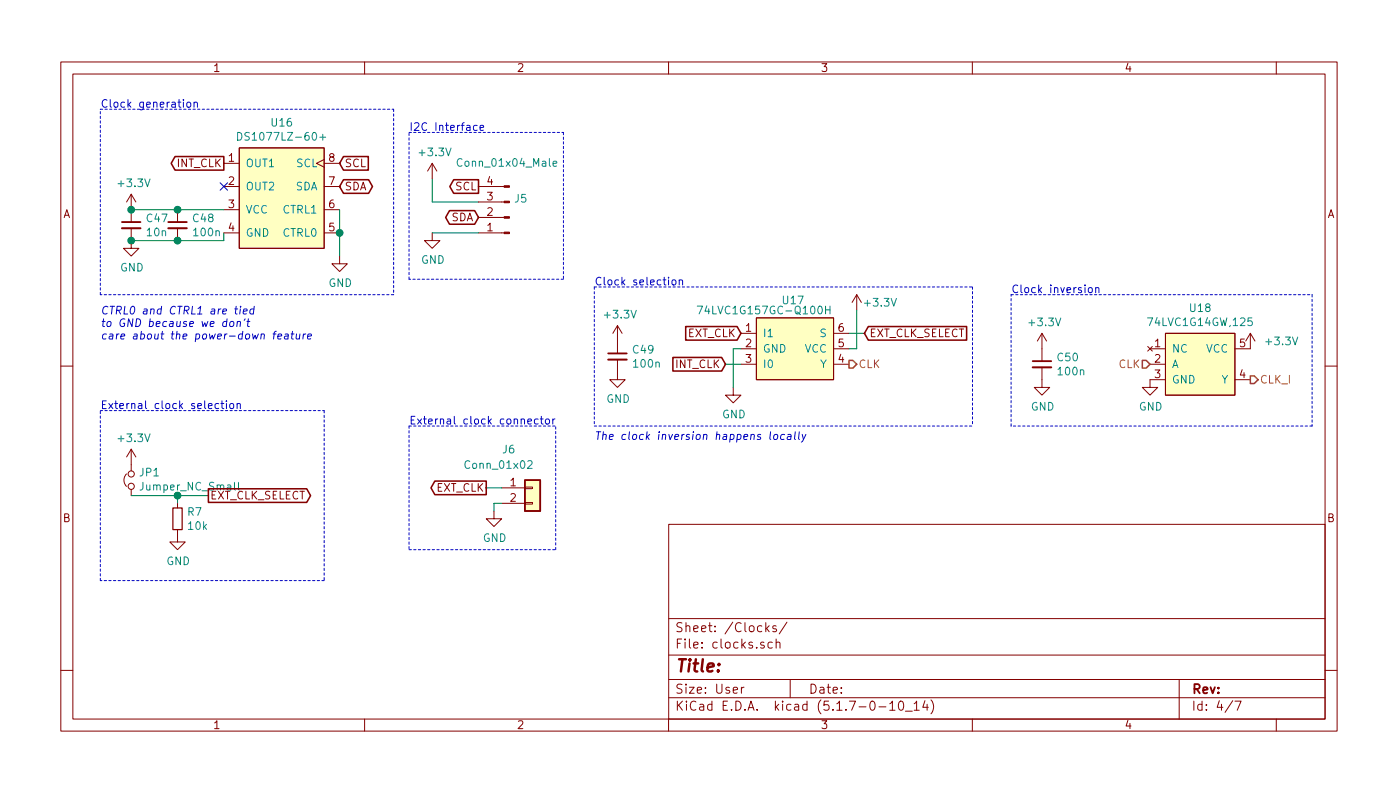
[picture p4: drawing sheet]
<svg xmlns="http://www.w3.org/2000/svg" width="230mm" height="130mm" viewBox="0 0 230 130" stroke-linecap="round" stroke-linejoin="round" font-family="sans-serif">
<g fill="none" stroke="#840000" stroke-width=".16">
<path d="M10 10.2h210v110h-210zM12 12.2h206v106h-206zM60 10.2v2M110 10.2v2M160 10.2v2M210 10.2v2M21.6 37.5v3.3h1.3l-1.3 1.3-1.3-1.3h1.3M21.6 31.9l-.8 1.3M21.6 31.9v4.6M21.6 31.9l.8 1.3M29.2 34.5v2M29.2 37.5v2"/>
<path d="M36.8 26.8h2.6M36.8 30.7h2.6M36.8 34.5h2.6M36.8 38.3h2.6M39.4 24.3h13.9v16.5h-13.9zM53.3 26.2l-1.2 .6 1.2 .7M53.3 26.8h2.6M53.3 30.7h2.6M53.3 34.5h2.6M53.3 38.3h2.6M71.1 38.3v1.2h1.3l-1.3 1.3-1.3-1.3h1.3M71.1 26.8l-.7 1.3"/>
<path d="M71.1 26.8v2.6M71.1 26.8l.8 1.3M78.7 30.7h4.3M78.7 38.3h4.3M78.7 33.2h4.3M78.7 35.7h4.3M55.9 42.1v1.3h1.2l-1.2 1.2-1.3-1.2h1.3M101.6 59.1v3.3h1.3l-1.3 1.3-1.3-1.3h1.3M101.6 53.5l-.8 1.3M101.6 53.5v4.6M101.6 53.5l.8 1.3M121.9 57.3h2.6"/>
<path d="M121.9 59.9h2.6M121.9 54.8h2.6M124.5 52.2h12.7v10.2h-12.7zM137.2 57.3h2.5M137.2 59.9h2.5M137.2 54.8h2.5M141 48.4l-.8 1.3M141 48.4v2.6M141 48.4l.7 1.3M171.4 54.8l-.7 1.3M171.4 54.8v4.6M171.4 54.8l.8 1.3"/>
<path d="M188.8 56.9l.8 .8M189.2 57.3h2.6M189.2 59.9h2.6M189.6 56.9l-.8 .8M191.8 54.8h11.4v10.1h-11.4zM205.7 54.8v2.5h-2.5M205.7 54.8l-.7 1.3M205.7 54.8l.8 1.3M10 60.2h2M20.8 77.9a1.41 1.41 0 0 0 0 2M21.6 73.8v3.6M21.6 73.8l-.8 1.3"/>
<path d="M21.6 73.8l.8 1.3M120.6 63.7v1.2h1.3l-1.3 1.3-1.2-1.3h1.2M171.4 60.4v3.3h1.3l-1.3 1.2-1.2-1.2h1.2M191.8 62.4h-2.6v1.3h1.3l-1.3 1.2-1.2-1.2h1.2M203.2 62.4h2.5M218 60.2h2M21.6 80.4v1.1M29.2 87v2.1h1.3l-1.3 1.2-1.3-1.2h1.3M29.2 82.7v.8M81.3 84v1.3h1.2l-1.2 1.2-1.3-1.2h1.3M82.5 80.2h3.9M82.5 82.7h3.9"/>
<path d="M86.4 82.6h1.2v.3h-1.2zM86.4 80.1h1.2v.2h-1.2zM110 86.2h108v32h-108zM10 110.2h2M60 118.2v2M110 118.2v2M110 114.7h108M110 111.7h108M110 107.7h108M110 101.7h108M122 113v.9M122.4 113h-.3l-.1 .2"/>
<path d="M125.7 105.6l-.4-.1-.2 .2 .1 .3 .5 .1v.4h-.6M126 102.3v1.5M126.1 103.3l.5 .5M126.6 102.8l-.6 .6M127.1 105.6l-.5-.1-.2 .3v.4l.1 .3h.6M127.7 105.7l.2-.2 .4 .1v.9M127.7 102.9l-.3-.1-.2 .2v.3l.5 .1v.4h-.5M127.7 105v1.5M129.5 102.3l-1.3 1.9M130 111.7v3M144.6 116.2h1.2M146.4 115.7l.4-.5v1.5"/>
<path d="M146.4 116.7h.9M148 115.4l.3-.2a.94 .94 0 0 1 0 1.5 .79 .79 0 0 1-.3-1.3zM149 116.9h1.1M150.4 115.7l.4-.5v1.5M150.4 116.7h.9M152.2 115.2l-.4 1.1h1M152.6 115.7v1M153.2 115a1.71 1.71 0 0 1 0 2.3M160 118.2v2M194 111.7v6.5M202.8 115.2l-1.2 1.9M203.2 115.2h1l-.6 1.5"/>
<path d="M210 118.2v2M218 110.2h2"/>
<circle cx="21.6" cy="77.9" r=".51"/>
<circle cx="21.6" cy="79.9" r=".51"/>
</g>
<g fill="#ffffc2" stroke="#ffffc2" stroke-width=".16">
<path d="M39.4 24.3h13.9v16.5h-13.9z"/>
<path d="M191.8 54.8h11.4v10.1h-11.4z"/>
<path d="M86.4 78.9h2.5v5.1h-2.5z"/>
<path d="M124.5 52.2h12.7v10.2h-12.7z"/>
</g>
<path d="M39.1 21.8a.64 .64 0 0 1 .7 .6 .64 .64 0 0 1-.7 .6zM52.6 22.6h1M53.1 22.1v.9M91 26.9l.6-.1v-.3h-.4l-.2 .2 .1 .6h.5M114.7 50.3h.9l-.6 1.3M135.8 50.9h.8M136.6 50.3v1.3M39.2 79.3v1.1l.2 .1M86.8 75.8l.5-.1 .3 .4-.1 .2-.7 .7h.8" fill="none" stroke="#008484" stroke-width=".16"/>
<path d="M20.1 37.5h3M27.7 37.5h3M100.1 59.1h3M169.9 60.4h3.1" fill="none" stroke="#840000" stroke-width=".33"/>
<path d="M20.1 36.5h3M27.7 36.5h3M100.1 58.1h3M169.9 59.4h3.1" fill="none" stroke="#840000" stroke-width=".3"/>
<path d="M28.8 25.7h8v2.3h-8l-.6-1.2zM56.5 25.7h4.1v2.3h-4.1l-.6-1.2zM56.5 29.5h4.2l.6 1.2-.6 1.1h-4.2l-.6-1.1zM74 34.6h4.1l.6 1.1-.6 1.2h-4.1l-.7-1.2zM74.7 29.5h4v2.3h-4l-.7-1.1zM110.7 58.8h8l.7 1.1-.7 1.1h-8zM112.8 53.7h8.5l.6 1.1-.6 1.1h-8.5zM142.9 53.7h16.2v2.2h-16.2l-.7-1.1zM71.6 79.1h8.4v2.2h-8.4l-.7-1.1zM86.4 78.9h2.5v5.1h-2.5zM34.3 80.3h16.2l.6 1.2-.6 1.1h-16.2z" fill="none" stroke="#840000" stroke-width=".25"/>
<path d="M28.4 83.5h1.6v3.5h-1.6z" fill="none" stroke="#840000" stroke-width=".2"/>
<g fill="#840000" stroke="#840000" stroke-width=".16">
<path d="M83 30.5h.8v.3h-.8z"/>
<path d="M83 33.1h.8v.2h-.8z"/>
<path d="M83 35.6h.8v.3h-.8z"/>
<path d="M83 38.2h.8v.2h-.8z"/>
</g>
<g fill="none" stroke="#0000c2" stroke-width=".16" stroke-dasharray=".4 .4">
<path d="M16.5 18h48.3M64.8 18v30.4M67.3 21.8h25.4M92.7 21.8v24.1M16.5 48.4v-30.4M64.8 48.4h-48.3M67.3 45.9v-24.1M92.7 45.9h-25.4M97.8 47.2h62.2M97.8 47.2v22.8M160 47.2v22.8M166.4 48.4h49.5"/>
<path d="M215.9 48.4v21.6M16.5 67.5h36.8M53.3 67.5v27.9M67.3 70v20.3M67.3 70h24.1M97.8 70h62.2M166.4 70v-21.6M215.9 70h-49.5M16.5 95.4v-27.9M53.3 95.4h-36.8M67.3 90.3h24.1M91.4 90.3v-20.3"/>
</g>
<g fill="none" stroke="#008400" stroke-width=".16">
<path d="M21.6 34.5h15.2M36.8 38.3v1.2h-15.2M55.9 34.5v7.6M71.1 38.3h7.6M71.1 29.4v3.8h7.6M119.4 59.9h2.5M121.9 57.3h-1.3v6.4M139.7 54.8h2.5M141 51v6.3h-1.3M21.6 81.5h12.7M29.2 81.5v1.2M80 80.2h2.5"/>
<path d="M82.5 82.7h-1.2v1.3"/>
</g>
<path d="M139.7 59.2h.6l.7 .7-.7 .6h-.6zM188 59.2h.6l.6 .7-.6 .6h-.6zM205.7 61.8h.7l.6 .6-.6 .6h-.7z" fill="none" stroke="#848400" stroke-width=".25"/>
<g fill="none" stroke="#0000c2" stroke-width=".16">
<path d="M30.8 16.8h.3l.3 .2v.4l-.1 .2h-.3l-.2-.1-.1-.5zM31.9 16.9l.2-.1h.3l.1 .8M31.9 16.8v.8M78.5 20.7l-.4-.1-.2 .2v.4l.1 .2h.5M79 21l.6-.1-.1-.2-.3-.1-.2 .2v.6h.5M37.3 52.9l-.3-.1-.3 .3-.1 .3 .1 .2h.5M37.4 52.4l-.2 1.3M37.9 53l.2-.2 .4 .2v.4l-.2 .2-.3 .1-.2-.2zM38.6 50.8h.5M38.9 50.3l-.2 1.1 .3 .2M39 53l.2-.2 .3 .1v.8M39.1 52.8l-.1 .9"/>
<path d="M39.5 50.8l-.1 .8M39.6 50.3v.2M40 51.2l.7-.1-.1-.3h-.5l-.1 .6 .2 .2h.3M40.3 52.4l-.1 .3M40.6 52.8h.5M40.9 52.4l-.2 1.1 .1 .1 .2 .1M41.8 50.8h-.4l-.3 .2v.4l.1 .2h.5M41.8 50.3l-.1 1.3M44.9 54.9h.5M45.5 54.5l-.4 .1-.1 1.1M45.7 55.3l.7-.1-.1-.3h-.5l-.1 .6 .1 .2h.4M46.9 54.9h.5v.8"/>
<path d="M47.4 55.2h-.4a.25 .25 0 0 0-.2 .3 .25 .25 0 0 0 .1 .2h.5M47.9 54.9h.5M48.1 54.5l-.1 1 .3 .2M48.8 54.9v.8h.2l.3-.1M49.4 54.9l-.1 .8M49.9 54.9l-.1 .8M50.3 54.9l-.4 .2M50.6 55.3l.6-.1v-.3h-.5l-.1 .6 .1 .2h.4M110.7 46.1l.3-.1 .2 .2v.4l-.1 .2h-.3l-.2-.1v-.5zM111.8 46.1l.1-.1 .3 .1 .1 .7M111.8 46v.8M179.2 47.3h.3l.2 .1v.5l-.1 .2h-.3l-.2-.2v-.4z"/>
<path d="M180.3 47.4v-.1a.31 .31 0 0 1 .5 .1v.7M180.3 47.3v.8M36 66.4l-.4-.1-.2 .2v.4l.1 .2h.5M36.3 66.3h.5M36.5 65.9v1.1l.3 .2M37.3 65.9v.1M37.3 66.3v.9M37.9 66.4l.3-.1 .2 .1 .1 .5-.1 .2-.4 .1-.2-.3v-.4zM39 66.4h.1a.31 .31 0 0 1 .4 .1v.7M39 66.3v.9M86.8 69.3l.7-.1-.1-.3h-.4l-.2 .1 .1 .6h.5M88.5 68.9h-.3l-.3 .2v.4l.2 .1h.4"/>
<path d="M88.9 68.9h.5M89.1 68.4v1.1l.3 .2M89.9 68.9h.3l.2 .2v.4l-.1 .1-.3 .1-.3-.2v-.4zM91 68.9v.8M91.3 68.9l-.3 .2M126.8 71l-.1 1.1 .1 .1M127.5 71.5l.3-.1 .2 .2-.1 .4-.2 .2h-.3l-.1-.2v-.4zM129.1 71.5l-.3-.1-.3 .2-.1 .4 .1 .2h.5M129.6 71.5h.5v.7M130.2 71.7l-.6 .1-.1 .3 .2 .1h.4M130.9 71l-.2 1.1 .2 .1M131.5 71l-.1 1.1 .1 .1"/>
<path d="M132 71.4l.2 .8M132.6 71.4l-.5 1.1-.2 .2"/>
</g>
<g fill="#008400" stroke="#008400" stroke-width=".25">
<circle cx="55.9" cy="38.3" r=".51"/>
<circle cx="29.2" cy="34.5" r=".51"/>
<circle cx="29.2" cy="39.5" r=".51"/>
<circle cx="21.6" cy="39.5" r=".51"/>
<circle cx="21.6" cy="34.5" r=".51"/>
<circle cx="29.2" cy="81.5" r=".51"/>
</g>
<path d="M36.2 30l1.2 1.3M37.4 30l-1.2 1.3" fill="none" stroke="#000084" stroke-width=".16"/>
<text font-size="2.8" fill="#840000" x="111" y="110.5">Title:</text>
<g font-size="2.1" fill="#840000">
<text x="111" y="106.6">File: clocks.sch</text>
<text x="111" y="103.9">Sheet: /Clocks/</text>
<text x="111" y="116.8">KiCad E.D.A. kicad (5.1.7-0-10_14)</text>
<text x="111" y="114">Size: User</text>
<text x="133" y="114">Date:</text>
<text x="196" y="114">Rev:</text>
<text x="196" y="116.8">Id: 4/7</text>
</g>
<g font-size="1.8" fill="#840000">
<text x="35" y="11.8">1</text>
<text x="85" y="11.8">2</text>
<text x="135" y="11.8">3</text>
<text x="185" y="11.8">4</text>
<text x="29.1" y="27.5">INT_CLK</text>
<text x="37.6" y="26.6">1</text>
<text x="54.1" y="26.6">8</text>
<text x="56.7" y="27.5">SCL</text>
<text x="10.4" y="35.8">A</text>
<text x="37.6" y="30.4">2</text>
<text x="37.6" y="34.2">3</text>
<text x="54.1" y="34.2">6</text>
<text x="54.1" y="30.4">7</text>
<text x="56.7" y="31.3">SDA</text>
<text x="75" y="31.3">SCL</text>
<text x="80.2" y="35.5">2</text>
<text x="80.2" y="32.9">3</text>
<text x="80.2" y="30.4">4</text>
<text x="218.4" y="35.8">A</text>
<text x="37.6" y="38">4</text>
<text x="54.1" y="38">5</text>
<text x="74.2" y="36.4">SDA</text>
<text x="80.2" y="38">1</text>
<text x="113.1" y="55.4">EXT_CLK</text>
<text x="122.7" y="54.5">1</text>
<text x="122.7" y="57.1">2</text>
<text x="122.7" y="59.6">3</text>
<text x="137.9" y="59.6">4</text>
<text x="137.9" y="57.1">5</text>
<text x="137.9" y="54.5">6</text>
<text x="143" y="55.4">EXT_CLK_SELECT</text>
<text x="190" y="57.1">1</text>
<text x="190" y="59.6">2</text>
<text x="204" y="57.1">5</text>
<text x="111.1" y="60.5">INT_CLK</text>
<text x="190" y="62.2">3</text>
<text x="204" y="62.2">4</text>
<text x="34.5" y="82.1">EXT_CLK_SELECT</text>
<text x="71.7" y="80.8">EXT_CLK</text>
<text x="84" y="79.9">1</text>
<text x="84" y="82.5">2</text>
<text x="10.4" y="85.8">B</text>
<text x="218.4" y="85.8">B</text>
<text x="35" y="119.8">1</text>
<text x="85" y="119.8">2</text>
<text x="135" y="119.8">3</text>
<text x="185" y="119.8">4</text>
</g>
<g font-size="1.8" fill="#0000c2">
<text x="16.5" y="17.7">Clock generation</text>
<text x="67.3" y="21.5">I2C Interface</text>
<text x="97.8" y="46.9">Clock selection</text>
<text x="16.5" y="51.7">CTRL0 and CTRL1 are tied</text>
<text x="16.5" y="53.7">to GND because we dont</text>
<text x="166.4" y="48.2">Clock inversion</text>
<text x="16.5" y="55.8">care about the power-down feature</text>
<text x="16.5" y="67.2">External clock selection</text>
<text x="67.3" y="69.8">External clock connector</text>
<text x="97.8" y="72.3">The clock inversion happens locally</text>
</g>
<g font-size="1.8" fill="#008484">
<text x="40.3" y="23.1">DS1077LZ-60+</text>
<text x="44.7" y="20.8">U16</text>
<text x="40.4" y="27.5">OUT1</text>
<text x="48.8" y="27.5">SCL</text>
<text x="69.2" y="25.7">+3.3V</text>
<text x="75.8" y="27.4">Conn_01x04_Male</text>
<text x="19.6" y="30.8">+3.3V</text>
<text x="40.4" y="31.3">OUT2</text>
<text x="40.4" y="35.1">VCC</text>
<text x="46.6" y="35.1">CTRL1</text>
<text x="48.6" y="31.3">SDA</text>
<text x="84.7" y="33.3">J5</text>
<text x="24.2" y="36.5">C47</text>
<text x="24.3" y="38.8">10n</text>
<text x="31.8" y="36.5">C48</text>
<text x="32" y="38.8">100n</text>
<text x="40.4" y="38.9">GND</text>
<text x="46.6" y="38.9">CTRL0</text>
<text x="19.8" y="44.6">GND</text>
<text x="54.1" y="47.2">GND</text>
<text x="69.3" y="43.4">GND</text>
<text x="99.6" y="52.3">+3.3V</text>
<text x="115.9" y="51.7">74LVC1G157GC-Q100H</text>
<text x="128.9" y="50">U17</text>
<text x="142.4" y="50.4">+3.3V</text>
<text x="169.5" y="53.6">+3.3V</text>
<text x="189.3" y="53.6">74LVC1G14GW,125</text>
<text x="195.9" y="51.3">U18</text>
<text x="104.2" y="58.1">C49</text>
<text x="125.5" y="55.4">I1</text>
<text x="125.5" y="58">GND</text>
<text x="132.4" y="58">VCC</text>
<text x="135" y="55.4">S</text>
<text x="174.1" y="59.4">C50</text>
<text x="192.8" y="58">NC</text>
<text x="198.5" y="58">VCC</text>
<text x="208.5" y="56.7">+3.3V</text>
<text x="104.4" y="60.4">100n</text>
<text x="125.5" y="60.5">I0</text>
<text x="135" y="60.5">Y</text>
<text x="174.2" y="61.7">100n</text>
<text x="192.8" y="60.5">A</text>
<text x="192.8" y="63">GND</text>
<text x="201" y="63">Y</text>
<text x="99.8" y="66.2">GND</text>
<text x="118.8" y="68.8">GND</text>
<text x="169.6" y="67.5">GND</text>
<text x="187.4" y="67.5">GND</text>
<text x="19.6" y="72.7">+3.3V</text>
<text x="76.8" y="77.1">Conn_01x02</text>
<text x="82.8" y="74.5">J6</text>
<text x="23" y="78.3">JP1</text>
<text x="23.4" y="80.6">Jumper_NC_Small</text>
<text x="30.9" y="84.8">R7</text>
<text x="31" y="87.1">10k</text>
<text x="79.5" y="89.1">GND</text>
<text x="27.4" y="92.9">GND</text>
</g>
<g font-size="1.8" fill="#848400">
<text x="141.2" y="60.5">CLK</text>
<text x="184.1" y="60.5">CLK</text>
<text x="207.3" y="63">CLK_I</text>
</g>
</svg>
